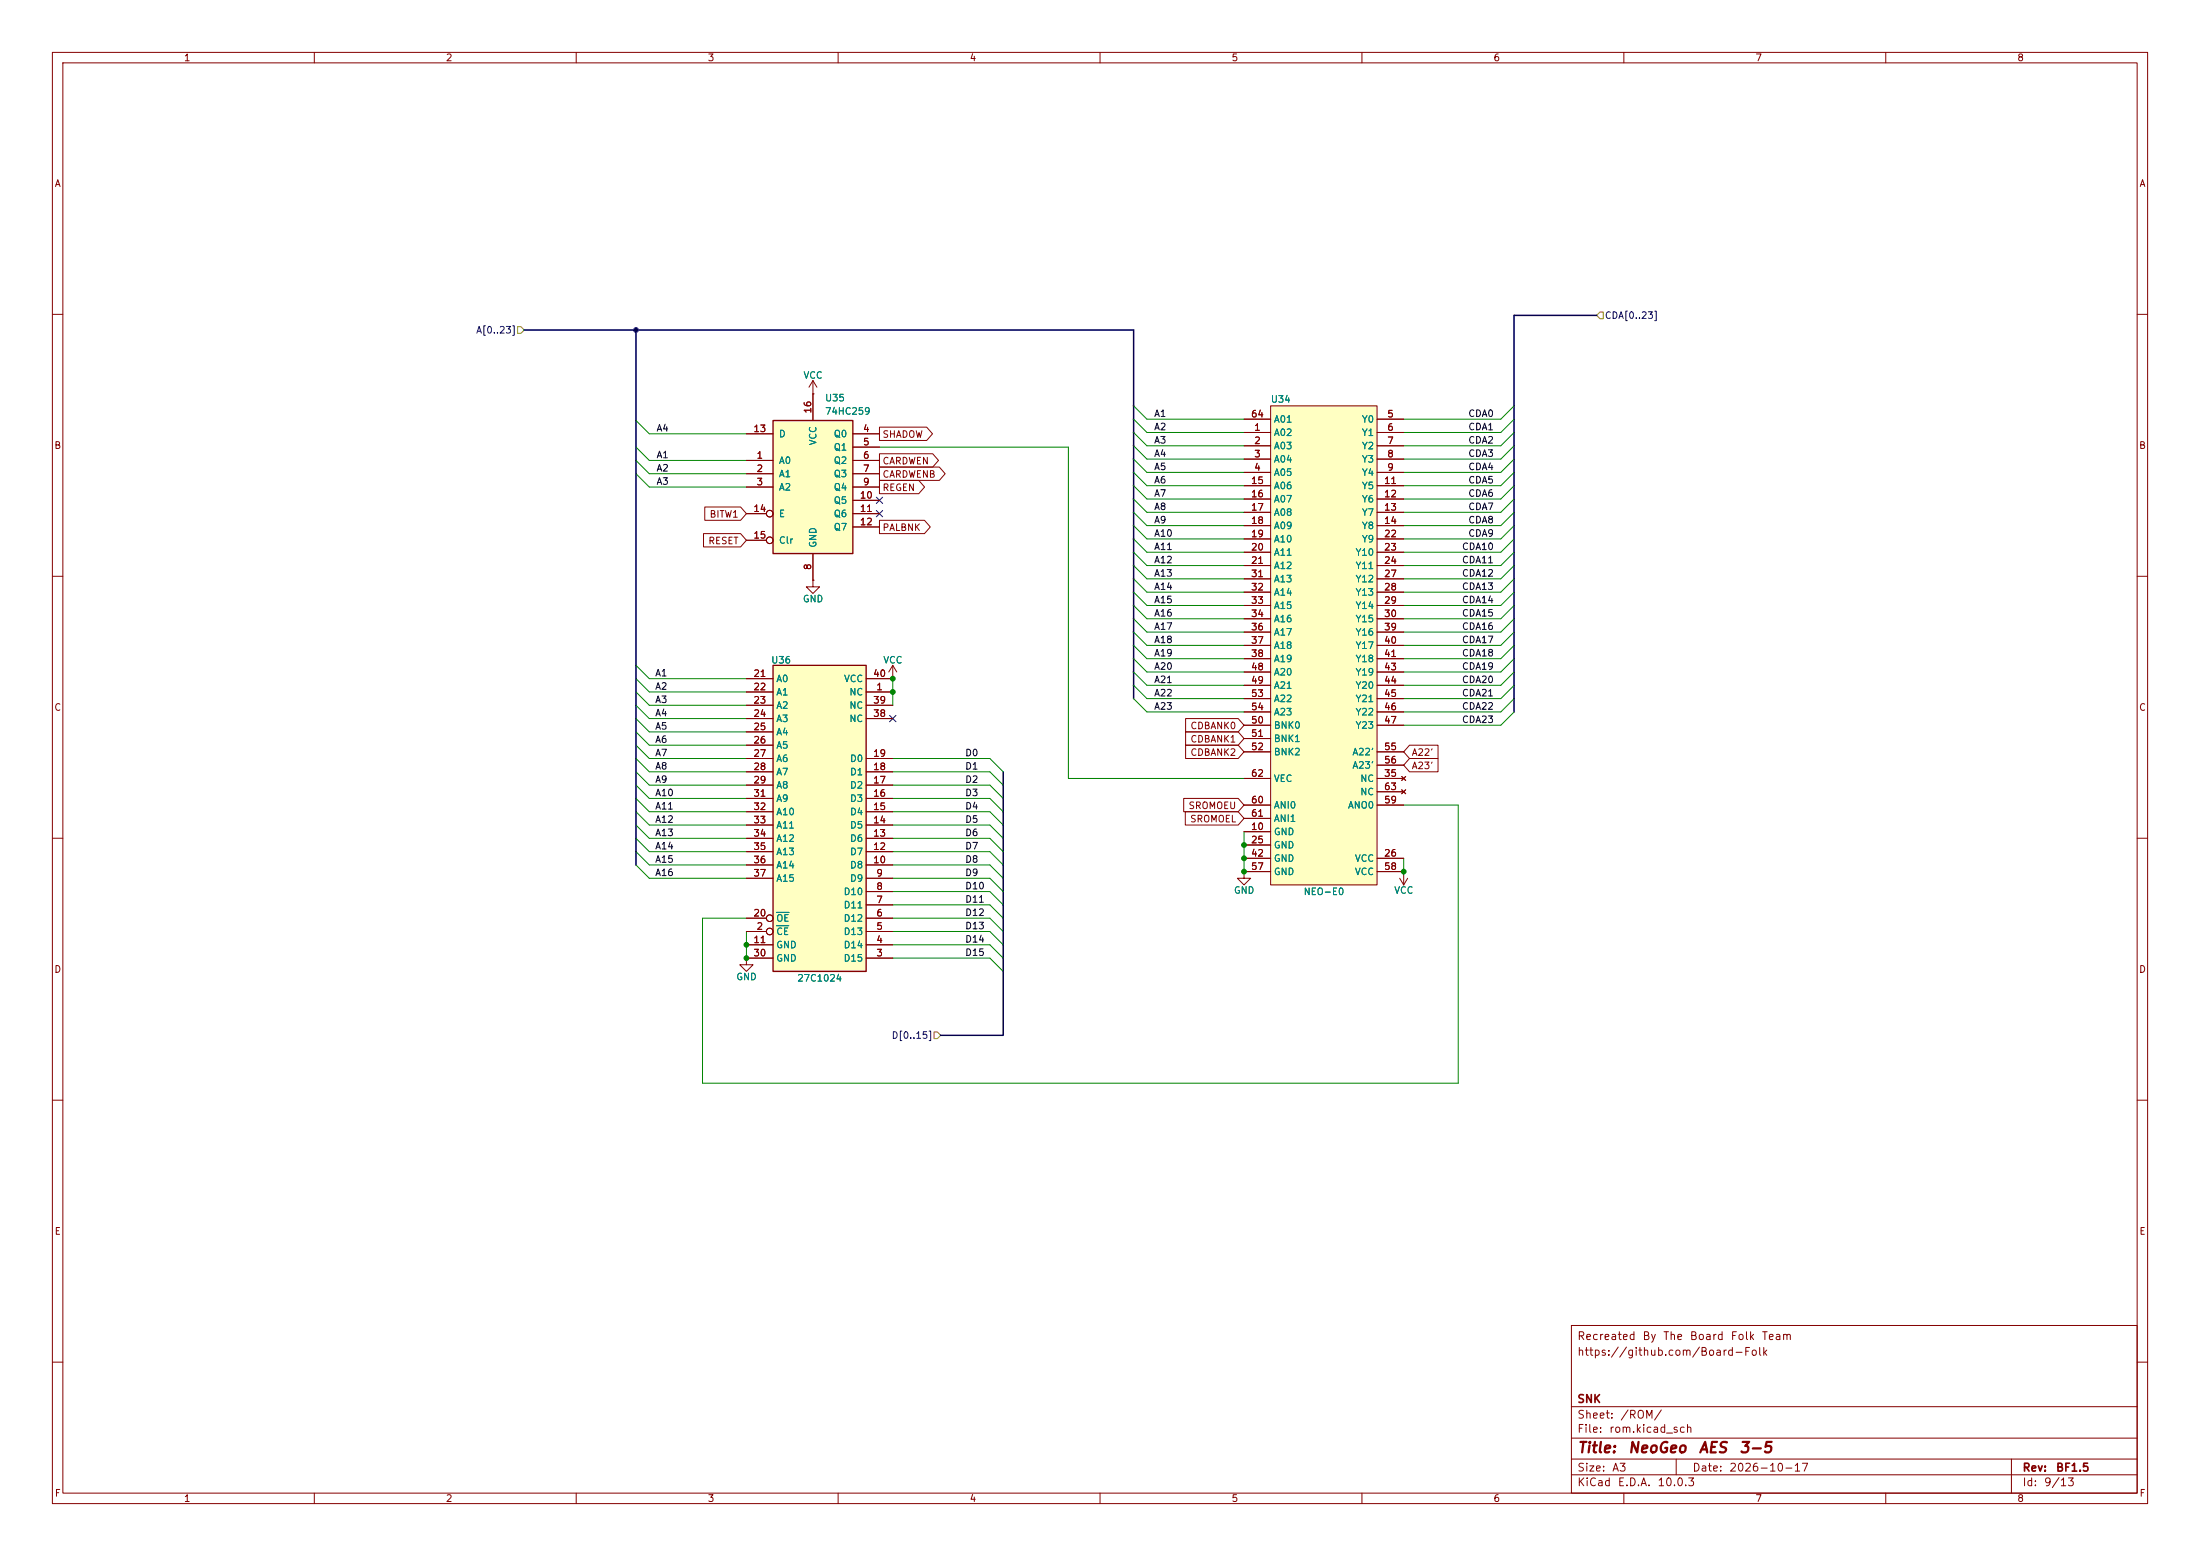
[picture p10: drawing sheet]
<svg xmlns="http://www.w3.org/2000/svg" width="420mm" height="297mm" viewBox="0 0 420 297" stroke-linecap="round" stroke-linejoin="round" font-family="sans-serif">
<g fill="none" stroke="#840000" stroke-width=".19">
<path d="M10 10h400v277h-400zM12 12h396v273h-396zM60 10v2M110 10v2M160 10v2M210 10v2M260 10v2M310 10v2M360 10v2M10 60h2M408 60h2M10 110h2"/>
<path d="M155.2 110.7v1.3h1.3l-1.3 1.3-1.3-1.3h1.3M155.2 110.7h.1M408 110h2M10 160h2M408 160h2M237.5 166.4v1.2h1.3l-1.3 1.3-1.3-1.3h1.3M237.5 166.4h.1M10 210h2M408 210h2M300 253h108v32h-108zM10 260h2M300 278.5h108"/>
<path d="M300 274.5h108M300 268.5h108M320 278.5v3M384 278.5v6.5M408 260h2M60 285v2M110 285v2M160 285v2M210 285v2M260 285v2M300 281.5h108M310 285v2"/>
<path d="M360 285v2"/>
</g>
<path d="M147.6 80.3h15.2v25.4h-15.2z" fill="#ffffc2"/>
<path d="M147.6 80.3h15.2v25.4h-15.2z" fill="none" stroke="#840000" stroke-width=".25"/>
<g fill="none" stroke="#840000" stroke-width=".19">
<path d="M155.2 75.2v5.1M142.5 87.9h5.1M142.5 90.4h5.1M142.5 93h5.1M142.5 82.8h5.1M142.5 98h3.8M162.8 87.9h5.1M162.8 90.4h5.1M162.8 93h5.1M162.8 82.8h5.1M162.8 85.3h5.1M162.8 95.5h5.1"/>
<path d="M162.8 98h5.1M142.5 103.1h3.8M155.2 105.7v5M162.8 100.6h5.1M170.4 129.5h.1M170.4 127l-.7 1.3M170.4 127l.8 1.3M170.4 127v2.5"/>
<circle cx="146.9" cy="98" r=".63"/>
<circle cx="146.9" cy="103.1" r=".63"/>
</g>
<path d="M147.6 127h17.8v58.4h-17.8z" fill="#ffffc2"/>
<path d="M147.6 127h17.8v58.4h-17.8z" fill="none" stroke="#840000" stroke-width=".25"/>
<g fill="none" stroke="#840000" stroke-width=".19">
<path d="M142.5 132.1h5.1M142.5 137.2h5.1M142.5 134.6h5.1M142.5 129.5h5.1M142.5 139.7h5.1M165.4 132.1h5M165.4 137.2h5M165.4 134.6h5M165.4 129.5h5M142.5 157.5h5.1M142.5 154.9h5.1M142.5 152.4h5.1"/>
<path d="M142.5 149.9h5.1M142.5 147.3h5.1M142.5 144.8h5.1M142.5 142.2h5.1M165.4 157.5h5M165.4 154.9h5M165.4 152.4h5M165.4 149.9h5M165.4 147.3h5M165.4 144.8h5M142.5 177.8h3.8M142.5 175.3h3.8"/>
<path d="M142.5 167.6h5.1M142.5 165.1h5.1M142.5 162.6h5.1M142.5 160h5.1M165.4 177.8h5M165.4 175.3h5M165.4 172.7h5M165.4 170.2h5M165.4 167.6h5M165.4 165.1h5M165.4 162.6h5M165.4 160h5"/>
<path d="M142.5 182.9h5.1M142.5 180.3h5.1M165.4 182.9h5M165.4 180.3h5"/>
<circle cx="146.9" cy="177.8" r=".63"/>
<circle cx="146.9" cy="175.3" r=".63"/>
</g>
<path d="M148.2 176.7h2.4M148.2 174.2h2.4" fill="none" stroke="#008484" stroke-width=".19"/>
<path d="M242.6 77.5h20.3v91.4h-20.3z" fill="#ffffc2"/>
<g fill="none" stroke="#840000" stroke-width=".19">
<path d="M155.2 75.2h.1M155.2 72.6l-.8 1.3M155.2 72.6l.8 1.3M155.2 72.6v7.7M242.6 77.5h20.3v91.4h-20.3zM134.5 96.8h6.9l1.1 1.2-1.1 1.3h-6.9zM142.5 87.9h5.1M142.5 90.4h5.1M142.5 93h5.1M142.5 82.8h5.1M142.5 98h3.8M162.8 87.9h5.1"/>
<path d="M162.8 90.4h5.1M162.8 93h5.1M162.8 82.8h5.1M162.8 85.3h5.1M162.8 95.5h5.1M162.8 98h5.1M167.9 91.7h7.5l1.1 1.3-1.1 1.2h-7.5zM167.9 99.3h8.6l1.1 1.3-1.1 1.3h-8.6zM167.9 81.5h9l1.1 1.3-1.1 1.3h-9zM167.9 86.6h10.2l1.1 1.3-1.1 1.3h-10.2zM167.9 89.2h11.4l1.1 1.2-1.1 1.3h-11.4zM237.5 82.6h5.1"/>
<path d="M237.5 85.1h5.1M237.5 87.6h5.1M237.5 90.2h5.1M237.5 80h5.1M237.5 92.7h5.1M237.5 95.3h5.1M237.5 97.8h5.1M262.9 82.6h5.1M262.9 85.1h5.1M262.9 87.6h5.1M262.9 90.2h5.1M262.9 80h5.1"/>
<path d="M262.9 92.7h5.1M262.9 95.3h5.1M262.9 97.8h5.1M134.3 101.9h7.1l1.1 1.2-1.1 1.3h-7.1zM142.5 103.1h3.8M155.2 110.7h.1M155.2 105.7v5M162.8 100.6h5.1M237.5 100.3h5.1M237.5 102.9h5.1M237.5 105.4h5.1M237.5 108h5.1"/>
<path d="M237.5 110.5h5.1M237.5 113h5.1M237.5 115.6h5.1M237.5 118.1h5.1M262.9 100.3h5.1M262.9 102.9h5.1M262.9 105.4h5.1M262.9 108h5.1M262.9 110.5h5.1M262.9 113h5.1M262.9 115.6h5.1M262.9 118.1h5.1"/>
<path d="M142.5 132.1h5.1M142.5 137.2h5.1M142.5 134.6h5.1M142.5 129.5h5.1M142.5 139.7h5.1M165.4 132.1h5M165.4 137.2h5M165.4 134.6h5M165.4 129.5h5M170.4 129.5h.1M226.3 139.7h10.1l1.1 1.3-1.1 1.2h-10.1zM226.3 137.2h10.1l1.1 1.2-1.1 1.3h-10.1z"/>
<path d="M237.5 120.7h5.1M237.5 123.2h5.1M237.5 125.7h5.1M237.5 128.3h5.1M237.5 130.8h5.1M237.5 133.4h5.1M237.5 135.9h5.1M237.5 138.4h5.1M262.9 120.7h5.1M262.9 123.2h5.1M262.9 125.7h5.1M262.9 128.3h5.1"/>
<path d="M262.9 130.8h5.1M262.9 133.4h5.1M262.9 135.9h5.1M262.9 138.4h5.1M142.5 157.5h5.1M142.5 154.9h5.1M142.5 152.4h5.1M142.5 149.9h5.1M142.5 147.3h5.1M142.5 144.8h5.1M142.5 142.2h5.1M165.4 157.5h5"/>
<path d="M165.4 154.9h5M165.4 152.4h5M165.4 149.9h5M165.4 147.3h5M165.4 144.8h5M226 152.4h10.4l1.1 1.3-1.1 1.2h-10.4zM226.3 154.9h10.1l1.1 1.3-1.1 1.3h-10.1zM226.3 142.2h10.1l1.1 1.3-1.1 1.3h-10.1zM237.5 158.8h5.1M237.5 148.6h5.1M237.5 141h5.1M237.5 143.5h5.1"/>
<path d="M237.5 153.7h5.1M237.5 156.2h5.1M262.9 148.6h5.1M262.9 143.5h5.1M262.9 146.1h5.1M262.9 153.7h5.1M262.9 151.1h5.1M267.6 148.2l.8 .8M267.6 150.7l.8 .8M268.4 148.2l-.8 .8M268.4 150.7l-.8 .8M269.1 144.8h5.4v2.5h-5.4l-1.1-1.2z"/>
<path d="M269.1 142.2h5.4v2.6h-5.4l-1.1-1.3zM142.5 177.8h3.8M142.5 175.3h3.8M142.5 167.6h5.1M142.5 165.1h5.1M142.5 162.6h5.1M142.5 160h5.1M165.4 177.8h5M165.4 175.3h5M165.4 172.7h5M165.4 170.2h5M165.4 167.6h5"/>
<path d="M165.4 165.1h5M165.4 162.6h5M165.4 160h5M237.5 166.4h.1M237.5 161.3h5.1M237.5 163.8h5.1M237.5 166.4h5.1M262.9 163.8h5.1M262.9 166.4h5.1M267.2 167.6l.8 1.3M268 166.4h.1M268 166.4v2.5"/>
<path d="M268.7 167.6l-.7 1.3M142.5 182.9v1.3h1.3l-1.3 1.2-1.3-1.2h1.3M142.5 182.9h.1M142.5 182.9h5.1M142.5 180.3h5.1M165.4 182.9h5M165.4 180.3h5"/>
<circle cx="146.9" cy="98" r=".63"/>
<circle cx="146.9" cy="103.1" r=".63"/>
<circle cx="146.9" cy="177.8" r=".63"/>
<circle cx="146.9" cy="175.3" r=".63"/>
</g>
<path d="M305.4 59.6h.7v1.2h-.7l-.6-.6zM98.8 62.4h.6l.7 .6-.7 .6h-.6zM178.3 197h.6l.7 .6-.7 .6h-.6z" fill="none" stroke="#848400" stroke-width=".19"/>
<path d="M100.1 63h116.3v70.4M121.4 63v102.1M304.8 60.2h-15.7v75.7M191.5 147.3v50.3h-11.9" fill="none" stroke="#000084" stroke-width=".3"/>
<g fill="none" stroke="#008400" stroke-width=".19">
<path d="M216.4 77.5l2.5 2.5h18.6M289.1 77.5l-2.6 2.5h-18.5M121.4 85.3l2.6 2.6h18.5M121.4 87.9l2.6 2.5h18.5M121.4 90.4l2.6 2.6h18.5M121.4 80.3l2.6 2.5h18.5M167.9 85.3h36.1v63.3h33.5M216.4 80l2.5 2.6h18.6M216.4 82.6l2.5 2.5h18.6M216.4 85.1l2.5 2.5h18.6M216.4 87.6l2.5 2.6h18.6M216.4 90.2l2.5 2.5h18.6"/>
<path d="M216.4 92.7l2.5 2.6h18.6M216.4 97.8l2.5 2.5h18.6M216.4 95.3l2.5 2.5h18.6M289.1 80l-2.6 2.6h-18.5M289.1 82.6l-2.6 2.5h-18.5M289.1 85.1l-2.6 2.5h-18.5M289.1 87.6l-2.6 2.6h-18.5M289.1 90.2l-2.6 2.5h-18.5M289.1 92.7l-2.6 2.6h-18.5M289.1 97.8l-2.6 2.5h-18.5M289.1 95.3l-2.6 2.5h-18.5M216.4 105.4l2.5 2.6h18.6"/>
<path d="M216.4 113l2.5 2.6h18.6M216.4 110.5l2.5 2.5h18.6M216.4 115.6l2.5 2.5h18.6M216.4 118.1l2.5 2.6h18.6M216.4 108l2.5 2.5h18.6M216.4 102.9l2.5 2.5h18.6M216.4 100.3l2.5 2.6h18.6M289.1 105.4l-2.6 2.6h-18.5M289.1 113l-2.6 2.6h-18.5M289.1 110.5l-2.6 2.5h-18.5M289.1 115.6l-2.6 2.5h-18.5M289.1 118.1l-2.6 2.6h-18.5"/>
<path d="M289.1 108l-2.6 2.5h-18.5M289.1 102.9l-2.6 2.5h-18.5M289.1 100.3l-2.6 2.6h-18.5M121.4 129.5l2.6 2.6h18.5M121.4 134.6l2.6 2.6h18.5M121.4 132.1l2.6 2.5h18.5M121.4 137.2l2.6 2.5h18.5M121.4 127l2.6 2.5h18.5M121.4 139.7l2.6 2.5h18.5M170.4 129.5v5.1M216.4 130.8l2.5 2.6h18.6M216.4 128.3l2.5 2.5h18.6"/>
<path d="M216.4 125.7l2.5 2.6h18.6M216.4 123.2l2.5 2.5h18.6M216.4 133.4l2.5 2.5h18.6M216.4 120.7l2.5 2.5h18.6M289.1 130.8l-2.6 2.6h-18.5M289.1 128.3l-2.6 2.5h-18.5M289.1 125.7l-2.6 2.6h-18.5M289.1 123.2l-2.6 2.5h-18.5M289.1 133.4l-2.6 2.5h-18.5M289.1 135.9l-2.6 2.5h-18.5M289.1 120.7l-2.6 2.5h-18.5M121.4 144.8l2.6 2.5h18.5"/>
<path d="M121.4 147.3l2.6 2.6h18.5M121.4 149.9l2.6 2.5h18.5M121.4 152.4l2.6 2.5h18.5M121.4 142.2l2.6 2.6h18.5M121.4 154.9l2.6 2.6h18.5M121.4 157.5l2.6 2.5h18.5M170.4 147.3h18.6l2.5 2.6M170.4 149.9h18.6l2.5 2.5M170.4 152.4h18.6l2.5 2.5M170.4 154.9h18.6l2.5 2.6M170.4 144.8h18.6l2.5 2.5M170.4 157.5h18.6l2.5 2.5"/>
<path d="M237.5 158.8v7.6M268 153.7h10.4v53.1h-144.3v-31.5h8.4M121.4 160l2.6 2.6h18.5M121.4 162.6l2.6 2.5h18.5M121.4 165.1l2.6 2.5h18.5M142.5 177.8v5.1M170.4 175.3h18.6l2.5 2.5M170.4 177.8h18.6l2.5 2.5M170.4 160h18.6l2.5 2.6M170.4 162.6h18.6l2.5 2.5M170.4 165.1h18.6l2.5 2.5M170.4 172.7h18.6l2.5 2.6"/>
<path d="M170.4 170.2h18.6l2.5 2.5M170.4 167.6h18.6l2.5 2.6M268 163.8v2.6M170.4 182.9h18.6l2.5 2.5M170.4 180.3h18.6l2.5 2.6"/>
</g>
<path d="M167.3 97.4l1.2 1.3M167.3 94.9l1.2 1.2M168.5 97.4l-1.2 1.3M168.5 94.9l-1.2 1.2M169.8 136.6l1.2 1.2M171 136.6l-1.2 1.2" fill="none" stroke="#000084" stroke-width=".19"/>
<path d="M148.2 176.7h2.4M148.2 174.2h2.4" fill="none" stroke="#008484" stroke-width=".19"/>
<circle cx="121.4" cy="63" r=".46" fill="#000084" stroke="#000084" stroke-width=".19"/>
<g fill="#008400" stroke="#008400" stroke-width=".19">
<circle cx="170.4" cy="129.5" r=".46"/>
<circle cx="170.4" cy="132.1" r=".46"/>
<circle cx="142.5" cy="180.3" r=".46"/>
<circle cx="142.5" cy="182.9" r=".46"/>
<circle cx="268" cy="166.4" r=".46"/>
<circle cx="237.5" cy="163.8" r=".46"/>
<circle cx="237.5" cy="166.4" r=".46"/>
<circle cx="237.5" cy="161.3" r=".46"/>
</g>
<g font-size="2" fill="#840000">
<text x="301" y="277.8">Title:</text>
<text x="310.7" y="277.8">NeoGeo</text>
<text x="324.1" y="277.8">AES</text>
<text x="331.9" y="277.8">3-5</text>
</g>
<g font-size="1.5" fill="#840000">
<text x="301" y="256.1">Recreated</text>
<text x="313.4" y="256.1">By</text>
<text x="317.4" y="256.1">The</text>
<text x="322.5" y="256.1">Board</text>
<text x="330.3" y="256.1">Folk</text>
<text x="336.2" y="256.1">Team</text>
<text x="301" y="259.1">https://github.com/Board-Folk</text>
<text x="301" y="268.1">SNK</text>
<text x="301" y="273.8">File:</text>
<text x="301" y="271.1">Sheet:</text>
<text x="307.1" y="273.8">rom.kicad_sch</text>
<text x="309.2" y="271.1">/ROM/</text>
<text x="301" y="281.2">Size:</text>
<text x="307.6" y="281.2">A3</text>
<text x="323" y="281.2">Date:</text>
<text x="330" y="281.2">2026-10-17</text>
<text x="386" y="281.2">Rev:</text>
<text x="392.4" y="281.2">BF1.5</text>
<text x="301" y="284">KiCad</text>
<text x="308.7" y="284">E.D.A.</text>
<text x="316.3" y="284">10.0.3</text>
<text x="386" y="284">Id:</text>
<text x="390.1" y="284">9/13</text>
</g>
<g font-size="1.3" fill="#840000">
<text x="35" y="12">1</text>
<text x="85" y="12">2</text>
<text x="135" y="12">3</text>
<text x="185" y="12">4</text>
<text x="235" y="12">5</text>
<text x="285" y="12">6</text>
<text x="335" y="12">7</text>
<text x="385" y="12">8</text>
<text x="10.3" y="36">A</text>
<text x="408.3" y="36">A</text>
<text x="143.7" y="82.8">13</text>
<text x="155.2" y="79" transform="rotate(-90 155.2 79)">16</text>
<text x="164.6" y="82.8">4</text>
<text x="168.4" y="83.9">SHADOW</text>
<text x="238.7" y="80">64</text>
<text x="239.3" y="82.5">1</text>
<text x="264.7" y="80">5</text>
<text x="264.7" y="82.5">6</text>
<text x="10.3" y="86">B</text>
<text x="144.3" y="87.9">1</text>
<text x="164.6" y="85.3">5</text>
<text x="164.6" y="87.9">6</text>
<text x="168.4" y="88.9">CARDWEN</text>
<text x="239.3" y="85.1">2</text>
<text x="239.3" y="87.6">3</text>
<text x="264.7" y="85.1">7</text>
<text x="264.7" y="87.6">8</text>
<text x="408.2" y="86">B</text>
<text x="144.3" y="90.4">2</text>
<text x="144.3" y="92.9">3</text>
<text x="164" y="95.5">10</text>
<text x="164.6" y="90.4">7</text>
<text x="164.6" y="92.9">9</text>
<text x="168.4" y="94">REGEN</text>
<text x="168.4" y="91.5">CARDWENB</text>
<text x="238.7" y="92.7">15</text>
<text x="238.7" y="95.2">16</text>
<text x="239.3" y="90.1">4</text>
<text x="264.1" y="92.7">11</text>
<text x="264.1" y="95.2">12</text>
<text x="264.7" y="90.1">9</text>
<text x="135.4" y="99.1">BITW1</text>
<text x="143.7" y="98">14</text>
<text x="164" y="98">11</text>
<text x="164" y="100.6">12</text>
<text x="168.4" y="101.6">PALBNK</text>
<text x="238.7" y="97.8">17</text>
<text x="238.7" y="100.3">18</text>
<text x="264.1" y="97.8">13</text>
<text x="264.1" y="100.3">14</text>
<text x="135.1" y="104.2">RESET</text>
<text x="143.7" y="103.1">15</text>
<text x="238.7" y="102.8">19</text>
<text x="238.7" y="105.4">20</text>
<text x="238.7" y="107.9">21</text>
<text x="264.1" y="102.8">22</text>
<text x="264.1" y="105.4">23</text>
<text x="264.1" y="107.9">24</text>
<text x="155.2" y="108.9" transform="rotate(-90 155.2 108.9)">8</text>
<text x="238.7" y="110.5">31</text>
<text x="238.7" y="113">32</text>
<text x="264.1" y="110.5">27</text>
<text x="264.1" y="113">28</text>
<text x="238.7" y="115.5">33</text>
<text x="238.7" y="118.1">34</text>
<text x="264.1" y="115.5">29</text>
<text x="264.1" y="118.1">30</text>
<text x="238.7" y="120.6">36</text>
<text x="238.7" y="123.2">37</text>
<text x="238.7" y="125.7">38</text>
<text x="264.1" y="120.6">39</text>
<text x="264.1" y="123.2">40</text>
<text x="264.1" y="125.7">41</text>
<text x="143.7" y="129.5">21</text>
<text x="166.6" y="129.5">40</text>
<text x="238.7" y="128.2">48</text>
<text x="238.7" y="130.8">49</text>
<text x="264.1" y="128.2">43</text>
<text x="264.1" y="130.8">44</text>
<text x="10.3" y="136">C</text>
<text x="143.7" y="132.1">22</text>
<text x="143.7" y="134.6">23</text>
<text x="143.7" y="137.1">24</text>
<text x="166.6" y="137.1">38</text>
<text x="166.6" y="134.6">39</text>
<text x="167.2" y="132.1">1</text>
<text x="238.7" y="133.3">53</text>
<text x="238.7" y="135.9">54</text>
<text x="264.1" y="133.3">45</text>
<text x="264.1" y="135.9">46</text>
<text x="408.2" y="136">C</text>
<text x="143.7" y="139.7">25</text>
<text x="143.7" y="142.2">26</text>
<text x="227.1" y="142">CDBANK1</text>
<text x="227.1" y="139.5">CDBANK0</text>
<text x="238.7" y="138.4">50</text>
<text x="238.7" y="140.9">51</text>
<text x="238.7" y="143.5">52</text>
<text x="264.1" y="138.4">47</text>
<text x="264.1" y="143.5">55</text>
<text x="143.7" y="144.8">27</text>
<text x="143.7" y="147.3">28</text>
<text x="143.7" y="149.8">29</text>
<text x="166.6" y="149.8">17</text>
<text x="166.6" y="147.3">18</text>
<text x="166.6" y="144.8">19</text>
<text x="227.1" y="144.6">CDBANK2</text>
<text x="238.7" y="148.6">62</text>
<text x="264.1" y="148.6">35</text>
<text x="264.1" y="146">56</text>
<text x="269.4" y="147.1">A23'</text>
<text x="269.4" y="144.6">A22'</text>
<text x="143.7" y="152.4">31</text>
<text x="143.7" y="154.9">32</text>
<text x="166.6" y="154.9">15</text>
<text x="166.6" y="152.4">16</text>
<text x="226.8" y="154.7">SROMOEU</text>
<text x="238.7" y="153.6">60</text>
<text x="264.1" y="153.6">59</text>
<text x="264.1" y="151.1">63</text>
<text x="143.7" y="157.5">33</text>
<text x="143.7" y="160">34</text>
<text x="166.6" y="160">13</text>
<text x="166.6" y="157.5">14</text>
<text x="227.1" y="157.3">SROMOEL</text>
<text x="238.7" y="158.7">10</text>
<text x="238.7" y="161.3">25</text>
<text x="238.7" y="156.2">61</text>
<text x="143.7" y="162.5">35</text>
<text x="143.7" y="165.1">36</text>
<text x="143.7" y="167.6">37</text>
<text x="166.6" y="165.1">10</text>
<text x="166.6" y="162.5">12</text>
<text x="167.2" y="167.6">9</text>
<text x="238.7" y="163.8">42</text>
<text x="238.7" y="166.3">57</text>
<text x="264.1" y="163.8">26</text>
<text x="264.1" y="166.3">58</text>
<text x="167.2" y="172.7">7</text>
<text x="167.2" y="170.2">8</text>
<text x="143.7" y="175.2">20</text>
<text x="144.3" y="177.8">2</text>
<text x="167.2" y="177.8">5</text>
<text x="167.2" y="175.2">6</text>
<text x="10.3" y="186">D</text>
<text x="143.7" y="182.9">30</text>
<text x="143.7" y="180.3">11</text>
<text x="167.2" y="182.9">3</text>
<text x="167.2" y="180.3">4</text>
<text x="408.2" y="186">D</text>
<text x="10.3" y="236">E</text>
<text x="408.3" y="236">E</text>
<text x="10.3" y="286">F</text>
<text x="35" y="287">1</text>
<text x="85" y="287">2</text>
<text x="135" y="287">3</text>
<text x="185" y="287">4</text>
<text x="235" y="287">5</text>
<text x="285" y="287">6</text>
<text x="335" y="287">7</text>
<text x="385" y="287">8</text>
<text x="408.3" y="286">F</text>
</g>
<g font-size="1.3" fill="#000084">
<text x="90.8" y="64">A[0..23]</text>
<text x="306.3" y="61.2">CDA[0..23]</text>
<text x="170.1" y="198.6">D[0..15]</text>
</g>
<g font-size="1.3" fill="#008484">
<text x="153.3" y="72.6">VCC</text>
<text x="157.4" y="76.9">U35</text>
<text x="242.5" y="77.2">U34</text>
<text x="148.6" y="83.8">D</text>
<text x="157.4" y="79.5">74HC259</text>
<text x="159.1" y="83.8">Q0</text>
<text x="243.1" y="83.5">A02</text>
<text x="243.1" y="81">A01</text>
<text x="259.9" y="81">Y0</text>
<text x="259.9" y="83.5">Y1</text>
<text x="148.6" y="88.9">A0</text>
<text x="156.2" y="85.1" transform="rotate(-90 156.2 85.1)">VCC</text>
<text x="159.1" y="86.3">Q1</text>
<text x="159.1" y="88.9">Q2</text>
<text x="243.1" y="86.1">A03</text>
<text x="243.1" y="88.6">A04</text>
<text x="259.9" y="86.1">Y2</text>
<text x="259.9" y="88.6">Y3</text>
<text x="148.6" y="91.4">A1</text>
<text x="148.6" y="93.9">A2</text>
<text x="159.1" y="91.4">Q3</text>
<text x="159.1" y="93.9">Q4</text>
<text x="243.1" y="91.1">A05</text>
<text x="243.1" y="93.7">A06</text>
<text x="259.9" y="91.1">Y4</text>
<text x="259.9" y="93.7">Y5</text>
<text x="148.6" y="99">E</text>
<text x="159.1" y="96.5">Q5</text>
<text x="159.1" y="99">Q6</text>
<text x="159.1" y="101.6">Q7</text>
<text x="243.1" y="96.2">A07</text>
<text x="243.1" y="98.8">A08</text>
<text x="243.1" y="101.3">A09</text>
<text x="259.9" y="96.2">Y6</text>
<text x="259.9" y="98.8">Y7</text>
<text x="259.9" y="101.3">Y8</text>
<text x="148.6" y="104.1">Clr</text>
<text x="156.2" y="104.6" transform="rotate(-90 156.2 104.6)">GND</text>
<text x="243.1" y="103.8">A10</text>
<text x="243.1" y="106.4">A11</text>
<text x="258.7" y="106.4">Y10</text>
<text x="259.9" y="103.8">Y9</text>
<text x="243.1" y="108.9">A12</text>
<text x="243.1" y="111.5">A13</text>
<text x="258.7" y="108.9">Y11</text>
<text x="258.7" y="111.5">Y12</text>
<text x="153.2" y="115.3">GND</text>
<text x="243.1" y="114">A14</text>
<text x="243.1" y="116.5">A15</text>
<text x="243.1" y="119.1">A16</text>
<text x="258.7" y="114">Y13</text>
<text x="258.7" y="116.5">Y14</text>
<text x="258.7" y="119.1">Y15</text>
<text x="243.1" y="121.6">A17</text>
<text x="243.1" y="124.2">A18</text>
<text x="258.7" y="121.6">Y16</text>
<text x="258.7" y="124.2">Y17</text>
<text x="147.1" y="127">U36</text>
<text x="148.1" y="130.5">A0</text>
<text x="161" y="130.5">VCC</text>
<text x="168.5" y="127">VCC</text>
<text x="243.1" y="126.7">A19</text>
<text x="243.1" y="129.2">A20</text>
<text x="243.1" y="131.8">A21</text>
<text x="258.7" y="126.7">Y18</text>
<text x="258.7" y="129.2">Y19</text>
<text x="258.7" y="131.8">Y20</text>
<text x="148.1" y="133.1">A1</text>
<text x="148.1" y="135.6">A2</text>
<text x="162" y="133.1">NC</text>
<text x="162" y="135.6">NC</text>
<text x="243.1" y="134.3">A22</text>
<text x="243.1" y="136.9">A23</text>
<text x="258.7" y="134.3">Y21</text>
<text x="258.7" y="136.9">Y22</text>
<text x="148.1" y="138.1">A3</text>
<text x="148.1" y="140.7">A4</text>
<text x="148.1" y="143.2">A5</text>
<text x="162" y="138.1">NC</text>
<text x="243.1" y="139.4">BNK0</text>
<text x="243.1" y="141.9">BNK1</text>
<text x="258.7" y="139.4">Y23</text>
<text x="148.1" y="145.8">A6</text>
<text x="148.1" y="148.3">A7</text>
<text x="162.2" y="148.3">D1</text>
<text x="162.2" y="145.8">D0</text>
<text x="243.1" y="144.5">BNK2</text>
<text x="243.1" y="149.6">VEC</text>
<text x="258.1" y="144.5">A22'</text>
<text x="258.1" y="147">A23'</text>
<text x="259.6" y="149.6">NC</text>
<text x="148.1" y="150.8">A8</text>
<text x="148.1" y="153.4">A9</text>
<text x="148.1" y="155.9">A10</text>
<text x="162.2" y="155.9">D4</text>
<text x="162.2" y="153.4">D3</text>
<text x="162.2" y="150.8">D2</text>
<text x="243.1" y="154.6">ANI0</text>
<text x="257.2" y="154.6">ANO0</text>
<text x="259.6" y="152.1">NC</text>
<text x="148.1" y="158.5">A11</text>
<text x="148.1" y="161">A12</text>
<text x="162.2" y="161">D6</text>
<text x="162.2" y="158.5">D5</text>
<text x="243.1" y="159.7">GND</text>
<text x="243.1" y="157.2">ANI1</text>
<text x="148.1" y="163.5">A13</text>
<text x="148.1" y="166.1">A14</text>
<text x="162.2" y="166.1">D8</text>
<text x="162.2" y="163.5">D7</text>
<text x="243.1" y="162.3">GND</text>
<text x="243.1" y="164.8">GND</text>
<text x="243.1" y="167.3">GND</text>
<text x="258.6" y="164.8">VCC</text>
<text x="258.6" y="167.3">VCC</text>
<text x="148.1" y="168.6">A15</text>
<text x="161" y="173.7">D11</text>
<text x="161" y="171.2">D10</text>
<text x="162.2" y="168.6">D9</text>
<text x="235.5" y="170.9">GND</text>
<text x="248.8" y="171.2">NEO-E0</text>
<text x="266.1" y="170.9">VCC</text>
<text x="148.1" y="178.8">CE</text>
<text x="148.1" y="176.2">OE</text>
<text x="161" y="178.8">D13</text>
<text x="161" y="176.2">D12</text>
<text x="148.1" y="183.9">GND</text>
<text x="148.1" y="181.3">GND</text>
<text x="161" y="183.9">D15</text>
<text x="161" y="181.3">D14</text>
<text x="140.5" y="187.4">GND</text>
<text x="152.1" y="187.7">27C1024</text>
</g>
<g font-size="1.3">
<text x="125.2" y="82.7">A4</text>
<text x="220.2" y="79.9">A1</text>
<text x="220.2" y="82.4">A2</text>
<text x="280.2" y="82.4">CDA1</text>
<text x="280.2" y="79.9">CDA0</text>
<text x="125.2" y="87.8">A1</text>
<text x="220.2" y="85">A3</text>
<text x="220.2" y="87.5">A4</text>
<text x="280.2" y="87.5">CDA3</text>
<text x="280.2" y="85">CDA2</text>
<text x="125.2" y="90.3">A2</text>
<text x="125.2" y="92.8">A3</text>
<text x="220.2" y="95.1">A7</text>
<text x="220.2" y="90">A5</text>
<text x="220.2" y="92.6">A6</text>
<text x="280.2" y="90">CDA4</text>
<text x="280.2" y="92.6">CDA5</text>
<text x="280.2" y="95.1">CDA6</text>
<text x="220.2" y="100.2">A9</text>
<text x="220.2" y="97.7">A8</text>
<text x="280.2" y="100.2">CDA8</text>
<text x="280.2" y="97.7">CDA7</text>
<text x="220.2" y="102.7">A10</text>
<text x="220.2" y="107.8">A12</text>
<text x="220.2" y="105.3">A11</text>
<text x="279" y="105.3">CDA10</text>
<text x="279" y="107.8">CDA11</text>
<text x="280.2" y="102.7">CDA9</text>
<text x="220.2" y="112.9">A14</text>
<text x="220.2" y="110.4">A13</text>
<text x="279" y="112.9">CDA13</text>
<text x="279" y="110.4">CDA12</text>
<text x="220.2" y="115.4">A15</text>
<text x="220.2" y="118">A16</text>
<text x="279" y="118">CDA15</text>
<text x="279" y="115.4">CDA14</text>
<text x="220.2" y="120.5">A17</text>
<text x="220.2" y="123.1">A18</text>
<text x="220.2" y="125.6">A19</text>
<text x="279" y="123.1">CDA17</text>
<text x="279" y="120.5">CDA16</text>
<text x="279" y="125.6">CDA18</text>
<text x="125" y="129.4">A1</text>
<text x="125" y="132">A2</text>
<text x="220.2" y="130.7">A21</text>
<text x="220.2" y="128.1">A20</text>
<text x="279" y="128.1">CDA19</text>
<text x="279" y="130.7">CDA20</text>
<text x="125" y="137">A4</text>
<text x="125" y="134.5">A3</text>
<text x="220.2" y="135.8">A23</text>
<text x="220.2" y="133.2">A22</text>
<text x="279" y="133.2">CDA21</text>
<text x="279" y="135.8">CDA22</text>
<text x="125" y="142.1">A6</text>
<text x="125" y="139.6">A5</text>
<text x="279" y="138.3">CDA23</text>
<text x="125" y="147.2">A8</text>
<text x="125" y="149.7">A9</text>
<text x="125" y="144.7">A7</text>
<text x="184.1" y="149.7">D2</text>
<text x="184.1" y="147.2">D1</text>
<text x="184.1" y="144.7">D0</text>
<text x="125" y="152.3">A10</text>
<text x="125" y="154.8">A11</text>
<text x="184.1" y="152.3">D3</text>
<text x="184.1" y="154.8">D4</text>
<text x="125" y="157.4">A12</text>
<text x="125" y="159.9">A13</text>
<text x="184.1" y="157.4">D5</text>
<text x="184.1" y="159.9">D6</text>
<text x="125" y="165">A15</text>
<text x="125" y="167.5">A16</text>
<text x="125" y="162.4">A14</text>
<text x="184.1" y="167.5">D9</text>
<text x="184.1" y="162.4">D7</text>
<text x="184.1" y="165">D8</text>
<text x="184.1" y="172.6">D11</text>
<text x="184.1" y="170.1">D10</text>
<text x="184.1" y="175.1">D12</text>
<text x="184.1" y="177.7">D13</text>
<text x="184.1" y="182.8">D15</text>
<text x="184.1" y="180.2">D14</text>
</g>
</svg>
